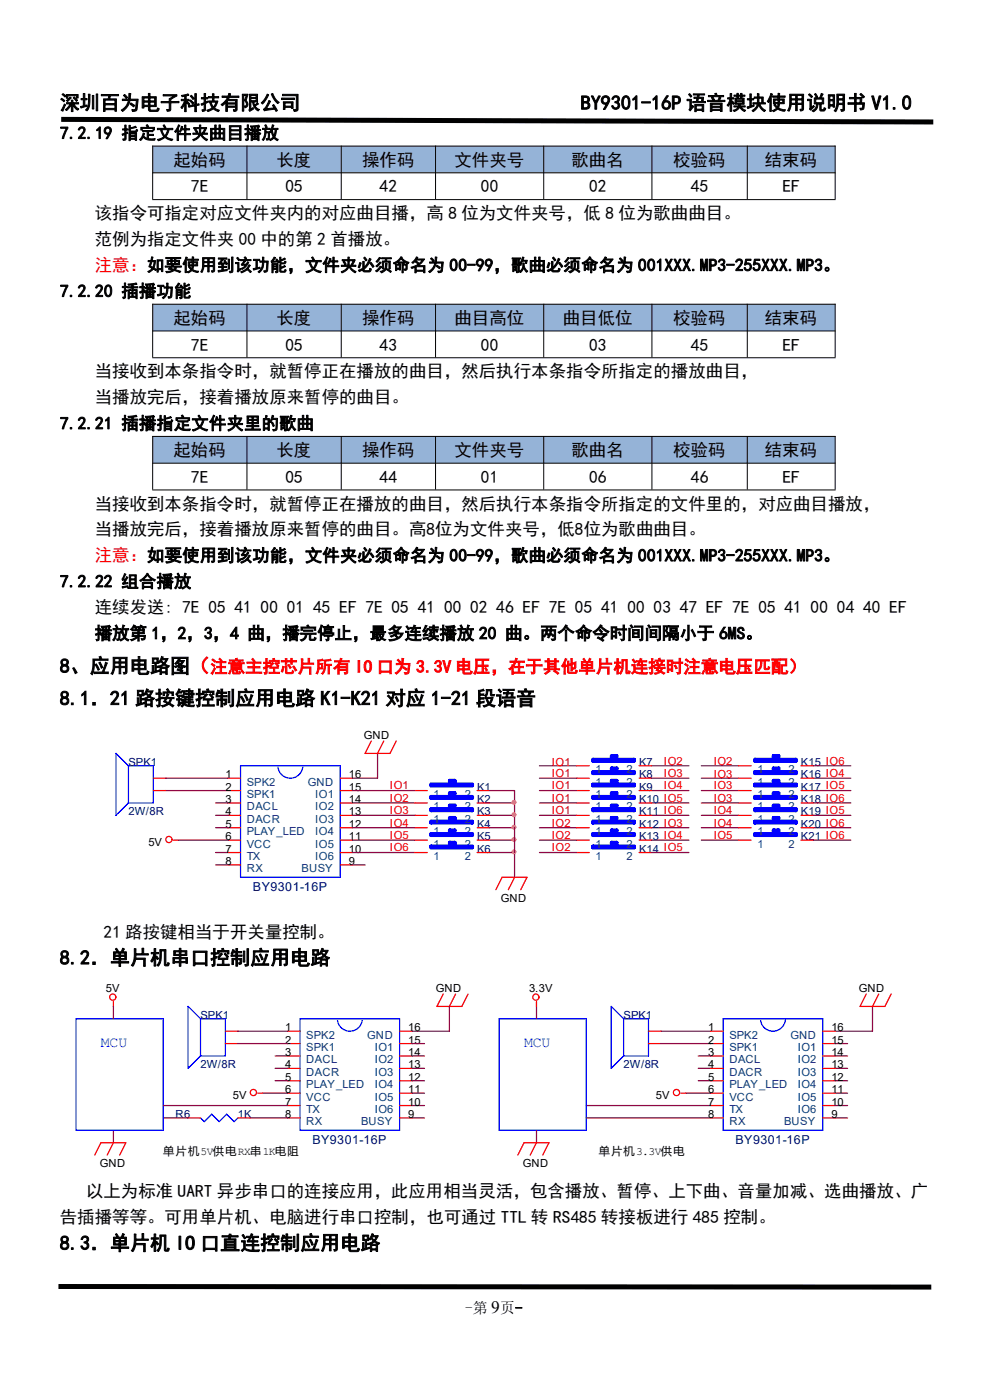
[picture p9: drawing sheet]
<svg xmlns="http://www.w3.org/2000/svg" width="210mm" height="297mm" viewBox="0 0 210 297" stroke-linecap="round" stroke-linejoin="round" font-family="sans-serif">
<path d="M13 24.8l185 .5v1.1l-185-.5zM12.4 272.4l185.2 .1v1.1l-185.2-.1z" fill="#000"/>
<g fill="#95b3d7">
<path d="M32.4 31h20v5.6h-20z" fill-rule="evenodd"/>
<path d="M52.4 31h20v5.6h-20z" fill-rule="evenodd"/>
<path d="M72.4 31h20v5.6h-20z" fill-rule="evenodd"/>
<path d="M92.4 31h22.9v5.6h-22.9z" fill-rule="evenodd"/>
<path d="M115.4 31h22.9v5.6h-22.9z" fill-rule="evenodd"/>
<path d="M138.3 31h20.2v5.6h-20.2z" fill-rule="evenodd"/>
<path d="M158.6 31h18.5v5.6h-18.5z" fill-rule="evenodd"/>
</g>
<path d="M32.3 31h144.9M32.3 36.7h144.9M32.4 30.9v11.4M52.4 30.9v11.4M72.4 30.9v11.4M92.4 30.9v11.4M115.3 30.9v11.4M138.3 30.9v11.4M158.5 30.9v11.4M177.2 30.9v11.4M32.3 42.3h144.9" fill="none" stroke="#000" stroke-width=".21"/>
<g fill="#95b3d7">
<path d="M32.4 64.6h20v5.6h-20z" fill-rule="evenodd"/>
<path d="M52.4 64.6h20v5.6h-20z" fill-rule="evenodd"/>
<path d="M72.4 64.6h20v5.6h-20z" fill-rule="evenodd"/>
<path d="M92.4 64.6h22.9v5.6h-22.9z" fill-rule="evenodd"/>
<path d="M115.4 64.6h22.9v5.6h-22.9z" fill-rule="evenodd"/>
<path d="M138.3 64.6h20.2v5.6h-20.2z" fill-rule="evenodd"/>
<path d="M158.6 64.6h18.5v5.6h-18.5z" fill-rule="evenodd"/>
</g>
<path d="M32.3 64.5h144.9M32.3 70.2h144.9M32.3 75.9h144.9M32.4 64.5v11.3M52.4 64.5v11.3M72.4 64.5v11.3M92.4 64.5v11.3M115.3 64.5v11.3M138.3 64.5v11.3M158.5 64.5v11.3M177.2 64.5v11.3" fill="none" stroke="#000" stroke-width=".21"/>
<g fill="#95b3d7">
<path d="M32.4 92.6h20v5.6h-20z" fill-rule="evenodd"/>
<path d="M52.4 92.6h20v5.6h-20z" fill-rule="evenodd"/>
<path d="M72.4 92.6h20v5.6h-20z" fill-rule="evenodd"/>
<path d="M92.4 92.6h22.9v5.6h-22.9z" fill-rule="evenodd"/>
<path d="M115.4 92.6h22.9v5.6h-22.9z" fill-rule="evenodd"/>
<path d="M138.3 92.6h20.2v5.6h-20.2z" fill-rule="evenodd"/>
<path d="M158.6 92.6h18.5v5.6h-18.5z" fill-rule="evenodd"/>
</g>
<path d="M32.3 92.6h144.9M32.3 98.3h144.9M32.4 92.5v11.4M52.4 92.5v11.4M72.4 92.5v11.4M92.4 92.5v11.4M115.3 92.5v11.4M138.3 92.5v11.4M158.5 92.5v11.4M177.2 92.5v11.4M32.3 103.9h144.9" fill="none" stroke="#000" stroke-width=".21"/>
<g fill="none" stroke="#800040" stroke-width=".26">
<path d="M80.1 159.8v5.3h-5.3M35.2 165.1h13.2M35.2 167.7h13.2M37.8 178.2h10.6M45.7 173h2.7M45.7 170.3h2.7M45.7 175.6h2.7M74.8 173h13.2M74.8 170.3h13.2M74.8 167.7h13.2M74.8 175.6h13.2M74.8 178.2h13.2"/>
<path d="M103.9 173h5.2M103.9 170.3h5.2M103.9 167.7h5.2v18.4M103.9 175.6h5.2M103.9 178.2h5.2M114.4 173h8M114.4 162.5h8M114.4 170.3h8M114.4 165.1h8M114.4 167.7h8M114.4 175.6h8M114.4 178.2h8"/>
<path d="M138.2 173h7.9M138.2 162.5h7.9M138.2 170.3h7.9M138.2 165.1h7.9M138.2 167.7h7.9M138.2 175.6h7.9M138.2 178.2h7.9M148.8 173h7.9M148.8 162.5h7.9M148.8 170.3h7.9M148.8 165.1h7.9M148.8 167.7h7.9"/>
<path d="M148.8 175.6h7.9M148.8 178.2h7.9M172.6 173h7.9M172.6 162.5h7.9M172.6 170.3h7.9M172.6 165.1h7.9M172.6 167.7h7.9M172.6 175.6h7.9M172.6 178.2h7.9M45.7 180.9h2.7M45.7 183.5h2.7M74.8 180.9h13.2"/>
<path d="M74.8 183.5h2.6M103.9 180.9h5.2M114.4 180.9h8M138.2 180.9h7.9M24.1 213.5v2.6M50.5 218.8h10.5M95.3 213.5v5.3h-7.9M113.8 213.5v2.6M140.2 218.8h10.6M185.1 213.5v5.3h-7.9M24.1 239.8v2.6M34.6 237.2h5.3"/>
<path d="M34.6 234.5h26.4M50.5 221.4h10.5M53.1 237.2h7.9M55.7 231.9h5.3M58.4 226.6h2.6M58.4 224h2.6M58.4 229.3h2.6M87.4 231.9h2.6M87.4 237.2h2.6M87.4 226.6h2.6M87.4 234.5h2.6M87.4 221.4h2.6"/>
<path d="M87.4 224h2.6M87.4 229.3h2.6M113.8 239.8v2.6M124.4 237.2h26.4M124.4 234.5h26.4M140.2 221.4h10.6M145.5 231.9h5.3M148.1 226.6h2.7M148.1 224h2.7M148.1 229.3h2.7M177.2 231.9h2.6M177.2 237.2h2.6"/>
<path d="M177.2 226.6h2.6M177.2 234.5h2.6M177.2 221.4h2.6M177.2 224h2.6M177.2 229.3h2.6"/>
</g>
<g fill="none" stroke="#00f" stroke-width=".79">
<path d="M91.4 179.5h8.8v.3h-8.8zM91.4 166.4h8.8v.3h-8.8zM91.4 169h8.8v.3h-8.8zM91.4 171.7h8.8v.2h-8.8zM91.4 174.3h8.8v.3h-8.8zM91.4 176.9h8.8v.3h-8.8zM95.4 179.5v-.7h1.1v.7M95.4 166.4v-.8h1.1v.8M95.4 169v-.8h1.1v.8M95.4 171.7v-.8h1.1v.8M95.4 174.3v-.8h1.1v.8M95.4 176.9v-.8h1.1v.8"/>
<path d="M125.8 179.5h8.7v.3h-8.7zM125.8 161.1h8.7v.3h-8.7zM125.8 163.8h8.7v.2h-8.7zM125.8 166.4h8.7v.3h-8.7zM125.8 169h8.7v.3h-8.7zM125.8 171.7h8.7v.2h-8.7zM125.8 174.3h8.7v.3h-8.7zM125.8 176.9h8.7v.3h-8.7zM129.8 179.5v-.7h1v.7M129.8 161.1v-.7h1v.7M129.8 163.8v-.8h1v.8M129.8 166.4v-.8h1v.8"/>
<path d="M129.8 169v-.8h1v.8M129.8 171.7v-.8h1v.8M129.8 174.3v-.8h1v.8M129.8 176.9v-.8h1v.8M160.1 163.8h8.8v.2h-8.8zM160.1 166.4h8.8v.3h-8.8zM160.1 174.3h8.8v.3h-8.8zM160.1 176.9h8.8v.3h-8.8zM160.1 169h8.8v.3h-8.8zM160.1 161.1h8.8v.3h-8.8zM160.1 171.7h8.8v.2h-8.8zM164.1 163.8v-.8h1.1v.8"/>
<path d="M164.1 166.4v-.8h1.1v.8M164.1 174.3v-.8h1.1v.8M164.1 176.9v-.8h1.1v.8M164.1 169v-.8h1.1v.8M164.1 161.1v-.7h1.1v.7M164.1 171.7v-.8h1.1v.8"/>
</g>
<g fill="none" stroke="#f00" stroke-width=".26">
<path d="M78.8 157.2l-1.4 2.6h5.3l1.3-2.6M81.4 157.2l-1.3 2.6M32.5 165.1h2.7M32.5 167.7h2.7M36.8 178.2h1M48.4 165.1h2.6M48.4 167.7h2.6M48.4 173h2.6M48.4 170.3h2.6M48.4 175.6h2.6M48.4 178.2h2.6M72.2 165.1h2.6"/>
<path d="M72.2 167.7h2.6M72.2 173h2.6M72.2 170.3h2.6M72.2 175.6h2.6M72.2 178.2h2.6M88 167.7h2.7M88 173h2.7M88 170.3h2.7M88 175.6h2.7M88 178.2h2.7M101.2 167.7h2.7M101.2 173h2.7"/>
<path d="M101.2 170.3h2.7M101.2 175.6h2.7M101.2 178.2h2.7M122.4 165.1h2.6M122.4 167.7h2.6M122.4 173h2.6M122.4 170.3h2.6M122.4 175.6h2.6M122.4 178.2h2.6M122.4 162.5h2.6M135.6 165.1h2.6M135.6 167.7h2.6"/>
<path d="M135.6 173h2.6M135.6 170.3h2.6M135.6 175.6h2.6M135.6 178.2h2.6M135.6 162.5h2.6M156.7 165.1h2.6M156.7 167.7h2.6M156.7 173h2.6M156.7 170.3h2.6M156.7 175.6h2.6M156.7 178.2h2.6M156.7 162.5h2.6"/>
<path d="M169.9 165.1h2.7M169.9 167.7h2.7M169.9 173h2.7M169.9 170.3h2.7M169.9 175.6h2.7M169.9 178.2h2.7M169.9 162.5h2.7M48.4 180.9h2.6M48.4 183.5h2.6M72.2 180.9h2.6M72.2 183.5h2.6M88 180.9h2.7"/>
<path d="M101.2 180.9h2.7M105.2 188.7l1.3-2.6h5.3l-1.3 2.6M109.1 186.1l-1.3 2.6M122.4 180.9h2.6M135.6 180.9h2.6M24.1 212.5v1M47.8 218.8h2.7M61 218.8h2.7M84.8 218.8h2.6M94 210.9l-1.3 2.6h5.3l1.3-2.6M96.6 210.9l-1.3 2.6M113.8 212.5v1"/>
<path d="M137.6 218.8h2.6M150.8 218.8h2.6M174.5 218.8h2.7M183.8 210.9l-1.4 2.6h5.3l1.3-2.6M186.4 210.9l-1.3 2.6M39.9 237.2h2.6M47.8 221.4h2.7M50.5 237.2h2.6M54.7 231.9h1M61 221.4h2.7M61 237.2h2.7M61 226.6h2.7"/>
<path d="M61 224h2.7M61 229.3h2.7M61 231.9h2.7M61 234.5h2.7M84.8 221.4h2.6M84.8 237.2h2.6M84.8 226.6h2.6M84.8 224h2.6M84.8 229.3h2.6M84.8 231.9h2.6M84.8 234.5h2.6M137.6 221.4h2.6"/>
<path d="M144.4 231.9h1.1M150.8 221.4h2.6M150.8 237.2h2.6M150.8 226.6h2.6M150.8 224h2.6M150.8 229.3h2.6M150.8 231.9h2.6M150.8 234.5h2.6M174.5 221.4h2.7M174.5 237.2h2.7M174.5 226.6h2.7M174.5 224h2.7"/>
<path d="M174.5 229.3h2.7M174.5 231.9h2.7M174.5 234.5h2.7M20.1 245l1.3-2.6h5.3l-1.3 2.6M24.1 242.4l-1.4 2.6M109.8 245l1.4-2.6h5.2l-1.3 2.6M113.8 242.4l-1.3 2.6"/>
<circle cx="35.8" cy="178.1" r=".66"/>
<circle cx="23.9" cy="211.5" r=".66"/>
<circle cx="113.7" cy="211.5" r=".66"/>
<circle cx="53.8" cy="231.8" r=".66"/>
<circle cx="143.5" cy="231.8" r=".66"/>
</g>
<g fill="none" stroke="#00f" stroke-width=".26">
<path d="M27.2 162.5h5.3v7.8h-5.3M27.2 162.5v7.8M27.2 162.5l-2.6-2.7v13.2l2.6-2.7M51 162.5h21.2v23.6h-21.2zM64.2 162.7a2.64 2.64 0 0 1-2.6 2.4 2.64 2.64 0 0 1-2.6-2.3M16.1 216.1h18.5v23.7h-18.5zM42.5 216.1h5.3v7.9h-5.3M42.5 216.1v7.9M42.5 216.1l-2.6-2.6v13.1l2.6-2.6M63.7 216.1h21.1v23.7h-21.1zM76.8 216.4a2.64 2.64 0 0 1-2.5 2.4 2.64 2.64 0 0 1-2.7-2.3M105.9 216.1h18.5v23.7h-18.5z"/>
<path d="M132.3 216.1h5.3v7.9h-5.3M132.3 216.1v7.9M132.3 216.1l-2.7-2.6v13.1l2.7-2.6M153.4 216.1h21.1v23.7h-21.1zM166.6 216.4a2.64 2.64 0 0 1-2.6 2.4 2.64 2.64 0 0 1-2.7-2.3M42.5 237.2l.8 .8 1.6-1.6 1.6 1.6 1.6-1.6 1.6 1.6 .8-.8"/>
</g>
<g fill="#f0f" stroke="#f0f" stroke-width=".26">
<circle cx="109" cy="178.1" r=".4"/>
<circle cx="109" cy="175.5" r=".4"/>
<circle cx="109" cy="172.8" r=".4"/>
<circle cx="109" cy="180.7" r=".4"/>
<circle cx="109" cy="170.2" r=".4"/>
</g>
<g font-size="4.2">
<text x="12.7" y="23.3">深圳百为电子科技有限公司</text>
<text x="123.2" y="23.3">BY9301-16P 语音模块使用说明书 V1.0</text>
<text x="12.7" y="142.7">8、应用电路图（</text>
<text x="12.7" y="149.6">8.1．21 路按键控制应用电路 K1-K21 对应 1-21 段语音</text>
<text x="12.7" y="204.6">8.2．单片机串口控制应用电路</text>
<text x="12.7" y="265.2">8.3．单片机 IO 口直连控制应用电路</text>
</g>
<g font-size="3.7">
<text x="12.7" y="29.5">7.2.19 指定文件夹曲目播放</text>
<text x="36.8" y="35.2">起始码</text>
<text x="58.7" y="35.2">长度</text>
<text x="76.8" y="35.2">操作码</text>
<text x="96.4" y="35.2">文件夹号</text>
<text x="121.2" y="35.2">歌曲名</text>
<text x="142.8" y="35.2">校验码</text>
<text x="162.3" y="35.2">结束码</text>
<text x="40.5" y="40.8">7E</text>
<text x="60.5" y="40.8">05</text>
<text x="80.5" y="40.8">42</text>
<text x="102" y="40.8">00</text>
<text x="125" y="40.8">02</text>
<text x="146.6" y="40.8">45</text>
<text x="166" y="40.8">EF</text>
<text x="20.1" y="46.5">该指令可指定对应文件夹内的对应曲目播，高 8 位为文件夹号，低 8 位为歌曲曲目。</text>
<text x="20.1" y="52">范例为指定文件夹 00 中的第 2 首播放。</text>
<text x="12.7" y="63">7.2.20 插播功能</text>
<text x="36.8" y="68.7">起始码</text>
<text x="58.7" y="68.7">长度</text>
<text x="76.8" y="68.7">操作码</text>
<text x="96.4" y="68.7">曲目高位</text>
<text x="119.4" y="68.7">曲目低位</text>
<text x="142.8" y="68.7">校验码</text>
<text x="162.3" y="68.7">结束码</text>
<text x="40.5" y="74.4">7E</text>
<text x="60.5" y="74.4">05</text>
<text x="80.5" y="74.4">43</text>
<text x="102" y="74.4">00</text>
<text x="125" y="74.4">03</text>
<text x="146.6" y="74.4">45</text>
<text x="166" y="74.4">EF</text>
<text x="20.1" y="80.1">当接收到本条指令时，就暂停正在播放的曲目，然后执行本条指令所指定的播放曲目，</text>
<text x="20.1" y="85.6">当播放完后，接着播放原来暂停的曲目。</text>
<text x="12.7" y="91.1">7.2.21 插播指定文件夹里的歌曲</text>
<text x="36.8" y="96.7">起始码</text>
<text x="58.7" y="96.7">长度</text>
<text x="76.8" y="96.7">操作码</text>
<text x="96.4" y="96.7">文件夹号</text>
<text x="121.2" y="96.7">歌曲名</text>
<text x="142.8" y="96.7">校验码</text>
<text x="162.3" y="96.7">结束码</text>
<text x="40.5" y="102.4">7E</text>
<text x="60.5" y="102.4">05</text>
<text x="80.5" y="102.4">44</text>
<text x="102" y="102.4">01</text>
<text x="125" y="102.4">06</text>
<text x="146.6" y="102.4">46</text>
<text x="166" y="102.4">EF</text>
<text x="20.1" y="108.1">当接收到本条指令时，就暂停正在播放的曲目，然后执行本条指令所指定的文件里的，对应曲目播放，</text>
<text x="20.1" y="113.6">当播放完后，接着播放原来暂停的曲目。高8位为文件夹号，低8位为歌曲曲目。</text>
<text x="12.7" y="124.6">7.2.22 组合播放</text>
<text x="20.1" y="130.1">连续发送: 7E 05 41 00 01 45 EF 7E 05 41 00 02 46 EF 7E 05 41 00 03 47 EF 7E 05 41 00 04 40 EF</text>
<text x="20.1" y="135.6">播放第 1，2，3，4 曲，播完停止，最多连续播放 20 曲。两个命令时间间隔小于 6MS。</text>
<text x="22" y="198.9">21 路按键相当于开关量控制。</text>
<text x="18.2" y="253.9">以上为标准 UART 异步串口的连接应用，此应用相当灵活，包含播放、暂停、上下曲、音量加减、选曲播放、广</text>
<text x="12.7" y="259.4">告插播等等。可用单片机、电脑进行串口控制，也可通过 TTL 转 RS485 转接板进行 485 控制。</text>
<text x="104.2" y="278.6">9</text>
</g>
<g font-size="3.7" fill="#f00">
<text x="20.1" y="57.5">注意：如要使用到该功能，文件夹必须命名为 00-99，歌曲必须命名为 001XXX.MP3-255XXX.MP3。</text>
<text x="20.1" y="119.1">注意：如要使用到该功能，文件夹必须命名为 00-99，歌曲必须命名为 001XXX.MP3-255XXX.MP3。</text>
<text x="44.6" y="142.7">注意主控芯片所有 IO 口为 3.3V 电压，在于其他单片机连接时注意电压匹配）</text>
</g>
<g font-size="3.2" fill="#00f">
<text x="21.4" y="222.2">MCU</text>
<text x="111.2" y="222.2">MCU</text>
</g>
<g font-size="3.2">
<text x="98.7" y="278.6">-第</text>
<text x="106.1" y="278.6">页-</text>
</g>
<g font-size="2.6" fill="#000080">
<text x="53.7" y="189">BY9301-16P</text>
<text x="66.3" y="242.7">BY9301-16P</text>
<text x="156" y="242.7">BY9301-16P</text>
</g>
<g font-size="2.4">
<text x="77.2" y="156.7">GND</text>
<text x="47.9" y="165.1">1</text>
<text x="47.9" y="167.7">2</text>
<text x="74" y="167.7">15</text>
<text x="74" y="165.1">16</text>
<text x="47.9" y="173">4</text>
<text x="47.9" y="170.3">3</text>
<text x="74" y="173">13</text>
<text x="74" y="170.3">14</text>
<text x="31.5" y="179.5">5V</text>
<text x="47.9" y="175.6">5</text>
<text x="47.9" y="178.2">6</text>
<text x="74" y="178.2">11</text>
<text x="74" y="175.6">12</text>
<text x="47.9" y="180.9">7</text>
<text x="47.9" y="183.5">8</text>
<text x="74" y="183.5">9</text>
<text x="74" y="180.9">10</text>
<text x="106.2" y="191.4">GND</text>
<text x="22.5" y="210.4">5V</text>
<text x="92.4" y="210.4">GND</text>
<text x="112.2" y="210.4">3.3V</text>
<text x="182.2" y="210.4">GND</text>
<text x="60.5" y="218.8">1</text>
<text x="60.5" y="221.4">2</text>
<text x="86.6" y="221.4">15</text>
<text x="86.6" y="218.8">16</text>
<text x="150.2" y="218.8">1</text>
<text x="150.2" y="221.4">2</text>
<text x="176.4" y="221.4">15</text>
<text x="176.4" y="218.8">16</text>
<text x="60.5" y="226.6">4</text>
<text x="60.5" y="224">3</text>
<text x="86.6" y="226.6">13</text>
<text x="86.6" y="224">14</text>
<text x="150.2" y="226.6">4</text>
<text x="150.2" y="224">3</text>
<text x="176.4" y="226.6">13</text>
<text x="176.4" y="224">14</text>
<text x="49.4" y="233.2">5V</text>
<text x="60.5" y="229.3">5</text>
<text x="60.5" y="231.9">6</text>
<text x="86.6" y="231.9">11</text>
<text x="86.6" y="229.3">12</text>
<text x="139.1" y="233.2">5V</text>
<text x="150.2" y="229.3">5</text>
<text x="150.2" y="231.9">6</text>
<text x="176.4" y="231.9">11</text>
<text x="176.4" y="229.3">12</text>
<text x="60.5" y="234.5">7</text>
<text x="60.5" y="237.2">8</text>
<text x="86.6" y="237.2">9</text>
<text x="86.6" y="234.5">10</text>
<text x="150.2" y="234.5">7</text>
<text x="150.2" y="237.2">8</text>
<text x="176.4" y="237.2">9</text>
<text x="176.4" y="234.5">10</text>
<text x="34.6" y="245">单片机5V供电RX串1K电阻</text>
<text x="127" y="245">单片机3.3V供电</text>
<text x="21.2" y="247.7">GND</text>
<text x="110.9" y="247.7">GND</text>
</g>
<g font-size="2.4" fill="#000080">
<text x="27.2" y="162.5">SPK1</text>
<text x="101.2" y="167.7">K1</text>
<text x="135.6" y="165.1">K8</text>
<text x="135.6" y="167.7">K9</text>
<text x="135.6" y="162.5">K7</text>
<text x="169.9" y="165.1">K16 IO4</text>
<text x="169.9" y="167.7">K17 IO5</text>
<text x="169.9" y="162.5">K15 IO6</text>
<text x="27.2" y="173">2W/8R</text>
<text x="101.2" y="170.3">K2</text>
<text x="101.2" y="173">K3</text>
<text x="135.6" y="170.3">K10 IO5</text>
<text x="135.6" y="173">K11 IO6</text>
<text x="169.9" y="170.3">K18 IO6</text>
<text x="169.9" y="173">K19 IO5</text>
<text x="101.2" y="175.6">K4</text>
<text x="101.2" y="178.2">K5</text>
<text x="135.6" y="178.2">K13 IO4</text>
<text x="135.6" y="175.6">K12 IO3</text>
<text x="169.9" y="178.2">K21 IO6</text>
<text x="169.9" y="175.6">K20 IO6</text>
<text x="101.2" y="180.9">K6</text>
<text x="135.6" y="180.9">K14 IO5</text>
<text x="42.5" y="216.1">SPK1</text>
<text x="132.3" y="216.1">SPK1</text>
<text x="42.5" y="226.6">2W/8R</text>
<text x="132.3" y="226.6">2W/8R</text>
<text x="37.3" y="237.2">R6</text>
<text x="50.5" y="237.2">1K</text>
</g>
<g font-size="2.4" fill="#004080">
<text x="52.3" y="166.7">SPK2</text>
<text x="65.3" y="166.7">GND</text>
<text x="126.3" y="166.7">1</text>
<text x="126.3" y="164">1</text>
<text x="132.9" y="166.7">2</text>
<text x="132.9" y="164">2</text>
<text x="160.7" y="166.7">1</text>
<text x="160.7" y="164">1</text>
<text x="167.3" y="166.7">2</text>
<text x="167.3" y="164">2</text>
<text x="52.3" y="169.3">SPK1</text>
<text x="52.3" y="171.9">DACL</text>
<text x="66.9" y="171.9">IO2</text>
<text x="66.9" y="169.3">IO1</text>
<text x="92" y="169.3">1</text>
<text x="92" y="171.9">1</text>
<text x="98.6" y="169.3">2</text>
<text x="98.6" y="171.9">2</text>
<text x="126.3" y="171.9">1</text>
<text x="126.3" y="169.3">1</text>
<text x="132.9" y="171.9">2</text>
<text x="132.9" y="169.3">2</text>
<text x="160.7" y="171.9">1</text>
<text x="160.7" y="169.3">1</text>
<text x="167.3" y="171.9">2</text>
<text x="167.3" y="169.3">2</text>
<text x="52.3" y="174.6">DACR</text>
<text x="52.3" y="177.2">PLAY_LED</text>
<text x="52.3" y="179.8">VCC</text>
<text x="66.9" y="179.8">IO5</text>
<text x="66.9" y="177.2">IO4</text>
<text x="66.9" y="174.6">IO3</text>
<text x="92" y="177.2">1</text>
<text x="92" y="179.8">1</text>
<text x="92" y="174.6">1</text>
<text x="98.6" y="177.2">2</text>
<text x="98.6" y="179.8">2</text>
<text x="98.6" y="174.6">2</text>
<text x="126.3" y="179.8">1</text>
<text x="126.3" y="177.2">1</text>
<text x="126.3" y="174.6">1</text>
<text x="132.9" y="179.8">2</text>
<text x="132.9" y="177.2">2</text>
<text x="132.9" y="174.6">2</text>
<text x="160.7" y="179.8">1</text>
<text x="160.7" y="174.6">1</text>
<text x="160.7" y="177.2">1</text>
<text x="167.3" y="179.8">2</text>
<text x="167.3" y="174.6">2</text>
<text x="167.3" y="177.2">2</text>
<text x="52.3" y="182.4">TX</text>
<text x="52.3" y="185.1">RX</text>
<text x="64" y="185.1">BUSY</text>
<text x="66.9" y="182.4">IO6</text>
<text x="92" y="182.4">1</text>
<text x="98.6" y="182.4">2</text>
<text x="126.3" y="182.4">1</text>
<text x="132.9" y="182.4">2</text>
<text x="65" y="220.3">SPK2</text>
<text x="77.9" y="220.3">GND</text>
<text x="154.7" y="220.3">SPK2</text>
<text x="167.7" y="220.3">GND</text>
<text x="65" y="223">SPK1</text>
<text x="65" y="225.6">DACL</text>
<text x="79.5" y="225.6">IO2</text>
<text x="79.5" y="223">IO1</text>
<text x="154.7" y="223">SPK1</text>
<text x="154.7" y="225.6">DACL</text>
<text x="169.2" y="225.6">IO2</text>
<text x="169.2" y="223">IO1</text>
<text x="65" y="228.2">DACR</text>
<text x="65" y="230.9">PLAY_LED</text>
<text x="65" y="233.5">VCC</text>
<text x="79.5" y="233.5">IO5</text>
<text x="79.5" y="230.9">IO4</text>
<text x="79.5" y="228.2">IO3</text>
<text x="154.7" y="228.2">DACR</text>
<text x="154.7" y="230.9">PLAY_LED</text>
<text x="154.7" y="233.5">VCC</text>
<text x="169.2" y="233.5">IO5</text>
<text x="169.2" y="230.9">IO4</text>
<text x="169.2" y="228.2">IO3</text>
<text x="65" y="236.1">TX</text>
<text x="65" y="238.7">RX</text>
<text x="76.6" y="238.7">BUSY</text>
<text x="79.5" y="236.1">IO6</text>
<text x="154.7" y="236.1">TX</text>
<text x="154.7" y="238.7">RX</text>
<text x="166.3" y="238.7">BUSY</text>
<text x="169.2" y="236.1">IO6</text>
</g>
<g font-size="2.4" fill="#f00">
<text x="82.7" y="167.5">IO1</text>
<text x="117.1" y="162.5">IO1</text>
<text x="117.1" y="167.5">IO1</text>
<text x="117.1" y="164.8">IO1</text>
<text x="140.9" y="164.8">IO3</text>
<text x="140.9" y="162.2">IO2</text>
<text x="140.9" y="167.5">IO4</text>
<text x="151.4" y="167.5">IO3</text>
<text x="151.4" y="162.2">IO2</text>
<text x="151.4" y="165.1">IO3</text>
<text x="82.7" y="170.1">IO2</text>
<text x="82.7" y="172.7">IO3</text>
<text x="117.1" y="172.7">IO1</text>
<text x="117.1" y="170.1">IO1</text>
<text x="151.4" y="172.7">IO4</text>
<text x="151.4" y="170.1">IO3</text>
<text x="82.7" y="175.3">IO4</text>
<text x="82.7" y="178">IO5</text>
<text x="117.1" y="175.3">IO2</text>
<text x="117.1" y="178">IO2</text>
<text x="151.4" y="178">IO5</text>
<text x="151.4" y="175.3">IO4</text>
<text x="82.7" y="180.6">IO6</text>
<text x="117.1" y="180.6">IO2</text>
</g>
</svg>
